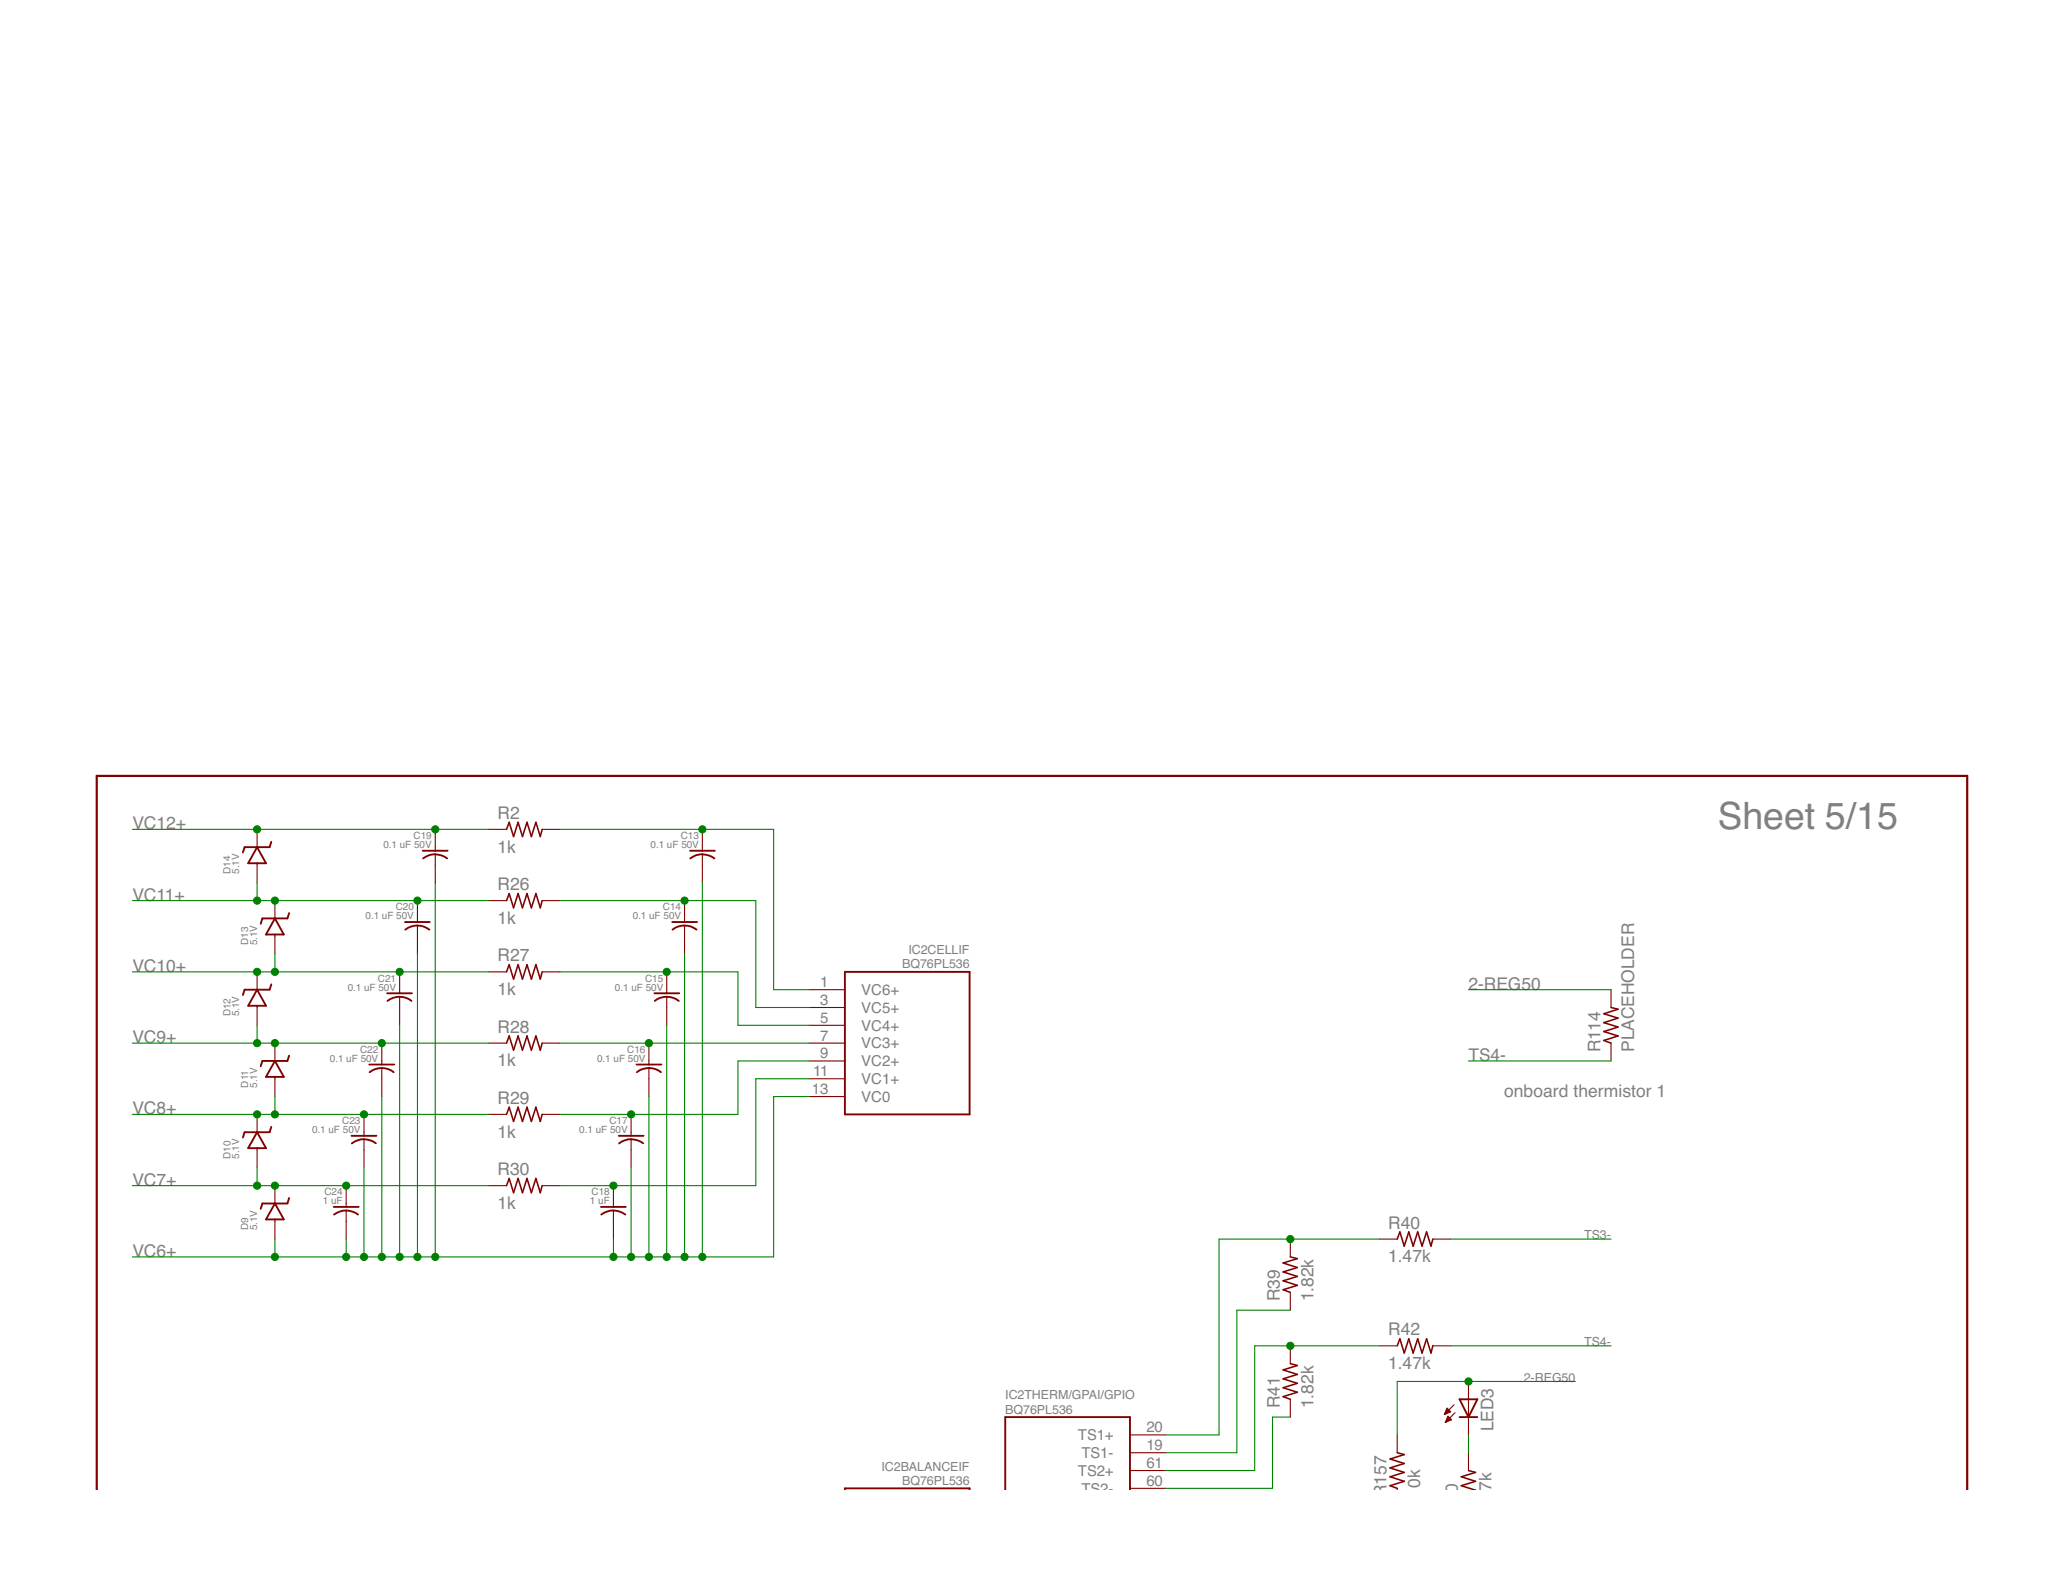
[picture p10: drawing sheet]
<svg xmlns="http://www.w3.org/2000/svg" width="279mm" height="216mm" viewBox="0 0 279 216" stroke-linecap="round" stroke-linejoin="round" font-family="sans-serif">
<g fill="#800000" stroke="#800000" stroke-width=".25">
<path d="M114.4 201.6h16.9z"/>
<path d="M131.3 201.6v.1z"/>
<path d="M114.4 201.6v.1z"/>
<path d="M114.4 131.6h16.9z"/>
<path d="M131.3 131.6v19.3z"/>
<path d="M114.4 150.9h16.9z"/>
<path d="M114.4 131.6v19.3z"/>
<path d="M136.1 191.9h16.9z"/>
<path d="M136.1 191.9v9.8z"/>
<path d="M153 191.9v9.8z"/>
<path d="M95.1 115.2h1.7z"/>
<path d="M93.5 115.2h1.6z"/>
<path d="M92.7 124.9h1.7z"/>
<path d="M91 124.9h1.7z"/>
<path d="M90.3 134.5h1.7z"/>
<path d="M88.6 134.5h1.7z"/>
<path d="M87.9 144.2h1.7z"/>
<path d="M86.2 144.2h1.7z"/>
<path d="M85.5 153.8h1.7z"/>
<path d="M83.8 153.8h1.7z"/>
<path d="M83.1 163.5h1.7z"/>
<path d="M81.4 163.5h1.7z"/>
<path d="M58.9 115.2h1.7z"/>
<path d="M57.3 115.2h1.6z"/>
<path d="M56.5 124.9h1.7z"/>
<path d="M54.8 124.9h1.7z"/>
<path d="M54.1 134.5h1.7z"/>
<path d="M52.4 134.5h1.7z"/>
<path d="M51.7 144.2h1.7z"/>
<path d="M50 144.2h1.7z"/>
<path d="M49.3 153.8h1.7z"/>
<path d="M47.6 153.8h1.7z"/>
<path d="M46.9 163.5h1.7z"/>
<path d="M45.2 163.5h1.7z"/>
<path d="M200.1 189.5l-1.2 2.4z"/>
<path d="M197.7 189.5l1.2 2.4z"/>
<path d="M198.9 191.9h1.2z"/>
<path d="M197.7 191.9h1.2z"/>
<path d="M198.9 189.5h1.2z"/>
<path d="M197.7 189.5h1.2z"/>
<path d="M36 165.2h1.2z"/>
<path d="M37.2 165.2h1.2z"/>
<path d="M37.2 163l1.2 2.2z"/>
<path d="M37.2 163l-1.2 2.2z"/>
<path d="M35.5 163l-.2 .7z"/>
<path d="M35.5 163h1.7z"/>
<path d="M37.2 163h1.7z"/>
<path d="M39.2 162.3l-.3 .7z"/>
<path d="M33.6 155.5h1.2z"/>
<path d="M34.8 155.5h1.2z"/>
<path d="M34.8 153.4l1.2 2.1z"/>
<path d="M34.8 153.4l-1.2 2.1z"/>
<path d="M33.1 153.4l-.2 .7z"/>
<path d="M33.1 153.4h1.7z"/>
<path d="M34.8 153.4h1.7z"/>
<path d="M36.7 152.6l-.2 .8z"/>
<path d="M36 145.9h1.2z"/>
<path d="M37.2 145.9h1.2z"/>
<path d="M37.2 143.7l1.2 2.2z"/>
<path d="M37.2 143.7l-1.2 2.2z"/>
<path d="M35.5 143.7l-.2 .7z"/>
<path d="M35.5 143.7h1.7z"/>
<path d="M37.2 143.7h1.7z"/>
<path d="M39.2 143l-.3 .7z"/>
<path d="M33.6 136.2h1.2z"/>
<path d="M34.8 136.2h1.2z"/>
<path d="M34.8 134l1.2 2.2z"/>
<path d="M34.8 134l-1.2 2.2z"/>
<path d="M33.1 134l-.2 .8z"/>
<path d="M33.1 134h1.7z"/>
<path d="M34.8 134h1.7z"/>
<path d="M36.7 133.3l-.2 .7z"/>
<path d="M36 126.6h1.2z"/>
<path d="M37.2 126.6h1.2z"/>
<path d="M37.2 124.4l1.2 2.2z"/>
<path d="M37.2 124.4l-1.2 2.2z"/>
<path d="M35.5 124.4l-.2 .7z"/>
<path d="M35.5 124.4h1.7z"/>
<path d="M37.2 124.4h1.7z"/>
<path d="M39.2 123.7l-.3 .7z"/>
<path d="M33.6 116.9h1.2z"/>
<path d="M34.8 116.9h1.2z"/>
<path d="M34.8 114.7l1.2 2.2z"/>
<path d="M34.8 114.7l-1.2 2.2z"/>
<path d="M33.1 114.7l-.2 .8z"/>
<path d="M33.1 114.7h1.7z"/>
<path d="M34.8 114.7h1.7z"/>
<path d="M36.7 114l-.2 .7z"/>
</g>
<g fill="#800000" stroke="#800000" stroke-width=".15">
<path d="M109.6 134h4.8z"/>
<path d="M109.6 136.5h4.8z"/>
<path d="M109.6 138.9h4.8z"/>
<path d="M109.6 141.3h4.8z"/>
<path d="M109.6 143.7h4.8z"/>
<path d="M109.6 146.1h4.8z"/>
<path d="M109.6 148.5h4.8z"/>
<path d="M153 194.4h4.9z"/>
<path d="M153 196.8h4.9z"/>
<path d="M153 201.6h4.9z"/>
<path d="M153 199.2h4.9z"/>
<path d="M95.1 115.7v1.5z"/>
<path d="M95.1 112.3v2.4z"/>
<path d="M95.1 117.2v2.4z"/>
<path d="M95.1 114.7v.5z"/>
<path d="M92.7 125.4v1.4z"/>
<path d="M92.7 122v2.4z"/>
<path d="M92.7 126.8v2.4z"/>
<path d="M92.7 124.4v.5z"/>
<path d="M90.3 135v1.5z"/>
<path d="M90.3 131.6v2.4z"/>
<path d="M90.3 136.5v2.4z"/>
<path d="M90.3 134v.5z"/>
<path d="M87.9 144.7v1.4z"/>
<path d="M87.9 141.3v2.4z"/>
<path d="M87.9 146.1v2.4z"/>
<path d="M87.9 143.7v.5z"/>
<path d="M85.5 154.3v1.5z"/>
<path d="M85.5 150.9v2.5z"/>
<path d="M85.5 155.8v2.4z"/>
<path d="M85.5 153.4v.4z"/>
<path d="M83.1 164v1.4z"/>
<path d="M83.1 160.6v2.4z"/>
<path d="M83.1 165.4v2.4z"/>
<path d="M83.1 163v.5z"/>
<path d="M58.9 115.7v1.5z"/>
<path d="M58.9 112.3v2.4z"/>
<path d="M58.9 117.2v2.4z"/>
<path d="M58.9 114.7v.5z"/>
<path d="M56.5 125.4v1.4z"/>
<path d="M56.5 122v2.4z"/>
<path d="M56.5 126.8v2.4z"/>
<path d="M56.5 124.4v.5z"/>
<path d="M54.1 135v1.5z"/>
<path d="M54.1 131.6v2.4z"/>
<path d="M54.1 136.5v2.4z"/>
<path d="M54.1 134v.5z"/>
<path d="M51.7 144.7v1.4z"/>
<path d="M51.7 141.3v2.4z"/>
<path d="M51.7 146.1v2.4z"/>
<path d="M51.7 143.7v.5z"/>
<path d="M49.3 154.3v1.5z"/>
<path d="M49.3 150.9v2.5z"/>
<path d="M49.3 155.8v2.4z"/>
<path d="M49.3 153.4v.4z"/>
<path d="M46.9 164v1.4z"/>
<path d="M46.9 160.6v2.4z"/>
<path d="M46.9 165.4v2.4z"/>
<path d="M46.9 163v.5z"/>
<path d="M174.8 167.8v2.4z"/>
<path d="M174.8 175v2.5z"/>
<path d="M194.1 167.8h2.4z"/>
<path d="M186.8 167.8h2.4z"/>
<path d="M174.8 182.3v2.4z"/>
<path d="M174.8 189.5v2.4z"/>
<path d="M194.1 182.3h2.4z"/>
<path d="M186.8 182.3h2.4z"/>
<path d="M198.9 191.9v2.5z"/>
<path d="M198.9 187.1v2.4z"/>
<path d="M198.9 189.5v2.4z"/>
<path d="M196.9 190.3l-1.3 1.3z"/>
<path d="M197.1 191.3l-1.4 1.4z"/>
<path d="M196 190.7l-.4 .9z"/>
<path d="M196 190.7l.5 .5z"/>
<path d="M195.6 191.6l.9-.4z"/>
<path d="M195.6 191.5h.2z"/>
<path d="M195.7 191.4h.3z"/>
<path d="M195.7 191.3h.6z"/>
<path d="M195.8 191.2h.6z"/>
<path d="M195.8 191.1h.5z"/>
<path d="M195.9 190.9h.3z"/>
<path d="M195.9 190.8h.2z"/>
<path d="M196.1 191.8l-.4 .9z"/>
<path d="M196.1 191.8l.5 .5z"/>
<path d="M195.7 192.7l.9-.4z"/>
<path d="M195.8 192.5h.3z"/>
<path d="M195.9 192.4h.4z"/>
<path d="M195.9 192.3h.7z"/>
<path d="M195.9 192.2h.6z"/>
<path d="M196 192.1h.3z"/>
<path d="M196 192h.2z"/>
<path d="M198.9 196.8v2.4z"/>
<path d="M218.2 134v2.5z"/>
<path d="M218.2 141.3v2.4z"/>
<path d="M189.2 194.4v2.4z"/>
<path d="M189.2 201.6v.1z"/>
<path d="M73.4 112.3h2.4z"/>
<path d="M66.2 112.3h2.4z"/>
<path d="M73.4 122h2.4z"/>
<path d="M66.2 122h2.4z"/>
<path d="M73.4 131.6h2.4z"/>
<path d="M66.2 131.6h2.4z"/>
<path d="M73.4 141.3h2.4z"/>
<path d="M66.2 141.3h2.4z"/>
<path d="M73.4 150.9h2.4z"/>
<path d="M66.2 150.9h2.4z"/>
<path d="M73.4 160.6h2.4z"/>
<path d="M66.2 160.6h2.4z"/>
<path d="M37.2 165.4v2.4z"/>
<path d="M37.2 160.6v2.4z"/>
<path d="M37.2 165.2v.2z"/>
<path d="M34.8 155.8v2.4z"/>
<path d="M34.8 150.9v2.5z"/>
<path d="M34.8 155.5v.3z"/>
<path d="M37.2 146.1v2.4z"/>
<path d="M37.2 141.3v2.4z"/>
<path d="M37.2 145.9v.2z"/>
<path d="M34.8 136.5v2.4z"/>
<path d="M34.8 131.6v2.4z"/>
<path d="M34.8 136.2v.3z"/>
<path d="M37.2 126.8v2.4z"/>
<path d="M37.2 122v2.4z"/>
<path d="M37.2 126.6v.2z"/>
<path d="M34.8 117.2v2.4z"/>
<path d="M34.8 112.3v2.4z"/>
<path d="M34.8 116.9v.3z"/>
</g>
<g fill="none" stroke="#800000" stroke-width=".25">
<path d="M58.9 115.7a2.72 2.72 0 0 0-1.6 .6M58.9 115.7a2.77 2.77 0 0 1 1.7 .6M95.1 115.7a2.6 2.6 0 0 0-1.6 .6M95.1 115.7a2.76 2.76 0 0 1 1.7 .6M54.1 135a2.72 2.72 0 0 0-1.6 .6M54.1 135a2.42 2.42 0 0 1 1.6 .6M56.5 125.3a2.72 2.72 0 0 0-1.6 .6M56.5 125.4a2.42 2.42 0 0 1 1.6 .5M90.3 135a2.6 2.6 0 0 0-1.6 .6M90.3 135a2.43 2.43 0 0 1 1.6 .6M92.7 125.3a2.6 2.6 0 0 0-1.6 .6M92.7 125.4a2.43 2.43 0 0 1 1.6 .5"/>
<path d="M50.1 145.2a2.61 2.61 0 0 1 3.2 0M50.9 154.9a2.65 2.65 0 0 0-3.3 0M86.3 145.2a2.61 2.61 0 0 1 3.2 0M87.1 154.9a2.65 2.65 0 0 0-3.3 0M45.2 164.5a2.69 2.69 0 0 1 3.3 0M81.4 164.5a2.69 2.69 0 0 1 3.3 0"/>
</g>
<g fill="#800000" stroke="#800000" stroke-width=".21">
<path d="M173.8 174.7l1 .3z"/>
<path d="M173.8 174.7l1.9-.6z"/>
<path d="M173.8 173.5l1.9 .6z"/>
<path d="M173.8 173.5l1.9-.6z"/>
<path d="M173.8 172.3l1.9 .6z"/>
<path d="M173.8 172.3l1.9-.6z"/>
<path d="M173.8 171.1l1.9 .6z"/>
<path d="M173.8 171.1l1.9-.6z"/>
<path d="M174.8 170.2l.9 .3z"/>
<path d="M189.6 166.9l-.4 .9z"/>
<path d="M189.6 166.9l.6 1.9z"/>
<path d="M190.8 166.9l-.6 1.9z"/>
<path d="M190.8 166.9l.6 1.9z"/>
<path d="M192 166.9l-.6 1.9z"/>
<path d="M192 166.9l.6 1.9z"/>
<path d="M193.2 166.9l-.6 1.9z"/>
<path d="M193.2 166.9l.6 1.9z"/>
<path d="M194.1 167.8l-.3 1z"/>
<path d="M173.8 189.2l1 .3z"/>
<path d="M173.8 189.2l1.9-.6z"/>
<path d="M173.8 188l1.9 .6z"/>
<path d="M173.8 188l1.9-.6z"/>
<path d="M173.8 186.8l1.9 .6z"/>
<path d="M173.8 186.8l1.9-.6z"/>
<path d="M173.8 185.5l1.9 .7z"/>
<path d="M173.8 185.5l1.9-.5z"/>
<path d="M174.8 184.7l.9 .3z"/>
<path d="M189.6 181.3l-.4 1z"/>
<path d="M189.6 181.3l.6 2z"/>
<path d="M190.8 181.3l-.6 2z"/>
<path d="M190.8 181.3l.6 2z"/>
<path d="M192 181.3l-.6 2z"/>
<path d="M192 181.3l.6 2z"/>
<path d="M193.2 181.3l-.6 2z"/>
<path d="M193.2 181.3l.6 2z"/>
<path d="M194.1 182.3l-.3 1z"/>
<path d="M197.9 201.2l1.9 .5z"/>
<path d="M197.9 201.2l1.9-.6z"/>
<path d="M197.9 200l1.9 .6z"/>
<path d="M197.9 200l1.9-.6z"/>
<path d="M198.9 199.2l.9 .2z"/>
<path d="M217.2 140.9l1 .4z"/>
<path d="M217.2 140.9l1.9-.6z"/>
<path d="M217.2 139.7l1.9 .6z"/>
<path d="M217.2 139.7l1.9-.6z"/>
<path d="M217.2 138.5l1.9 .6z"/>
<path d="M217.2 138.5l1.9-.6z"/>
<path d="M217.2 137.3l1.9 .6z"/>
<path d="M217.2 137.3l1.9-.6z"/>
<path d="M218.2 136.5l.9 .2z"/>
<path d="M188.3 201.2l.9 .4z"/>
<path d="M188.3 201.2l1.9-.6z"/>
<path d="M188.3 200l1.9 .6z"/>
<path d="M188.3 200l1.9-.6z"/>
<path d="M188.3 198.8l1.9 .6z"/>
<path d="M188.3 198.8l1.9-.6z"/>
<path d="M188.3 197.6l1.9 .6z"/>
<path d="M188.3 197.6l1.9-.6z"/>
<path d="M189.2 196.8l1 .2z"/>
<path d="M69 111.4l-.4 .9z"/>
<path d="M69 111.4l.6 1.9z"/>
<path d="M70.2 111.4l-.6 1.9z"/>
<path d="M70.2 111.4l.6 1.9z"/>
<path d="M71.4 111.4l-.6 1.9z"/>
<path d="M71.4 111.4l.6 1.9z"/>
<path d="M72.6 111.4l-.6 1.9z"/>
<path d="M72.6 111.4l.6 1.9z"/>
<path d="M73.4 112.3l-.2 1z"/>
<path d="M69 121l-.4 1z"/>
<path d="M69 121l.6 2z"/>
<path d="M70.2 121l-.6 2z"/>
<path d="M70.2 121l.6 2z"/>
<path d="M71.4 121l-.6 2z"/>
<path d="M71.4 121l.6 2z"/>
<path d="M72.6 121l-.6 2z"/>
<path d="M72.6 121l.6 2z"/>
<path d="M73.4 122l-.2 1z"/>
<path d="M69 130.7l-.4 .9z"/>
<path d="M69 130.7l.6 1.9z"/>
<path d="M70.2 130.7l-.6 1.9z"/>
<path d="M70.2 130.7l.6 1.9z"/>
<path d="M71.4 130.7l-.6 1.9z"/>
<path d="M71.4 130.7l.6 1.9z"/>
<path d="M72.6 130.7l-.6 1.9z"/>
<path d="M72.6 130.7l.6 1.9z"/>
<path d="M73.4 131.6l-.2 1z"/>
<path d="M69 140.3l-.4 1z"/>
<path d="M69 140.3l.6 1.9z"/>
<path d="M70.2 140.3l-.6 1.9z"/>
<path d="M70.2 140.3l.6 1.9z"/>
<path d="M71.4 140.3l-.6 1.9z"/>
<path d="M71.4 140.3l.6 1.9z"/>
<path d="M72.6 140.3l-.6 1.9z"/>
<path d="M72.6 140.3l.6 1.9z"/>
<path d="M73.4 141.3l-.2 .9z"/>
<path d="M69 150l-.4 .9z"/>
<path d="M69 150l.6 1.9z"/>
<path d="M70.2 150l-.6 1.9z"/>
<path d="M70.2 150l.6 1.9z"/>
<path d="M71.4 150l-.6 1.9z"/>
<path d="M71.4 150l.6 1.9z"/>
<path d="M72.6 150l-.6 1.9z"/>
<path d="M72.6 150l.6 1.9z"/>
<path d="M73.4 150.9l-.2 1z"/>
<path d="M69 159.6l-.4 1z"/>
<path d="M69 159.6l.6 1.9z"/>
<path d="M70.2 159.6l-.6 1.9z"/>
<path d="M70.2 159.6l.6 1.9z"/>
<path d="M71.4 159.6l-.6 1.9z"/>
<path d="M71.4 159.6l.6 1.9z"/>
<path d="M72.6 159.6l-.6 1.9z"/>
<path d="M72.6 159.6l.6 1.9z"/>
<path d="M73.4 160.6l-.2 .9z"/>
</g>
<g fill="#800000" stroke="#800000" stroke-width=".3">
<path d="M13.1 105.1v96.6z"/>
<path d="M266.4 105.1v96.6z"/>
<path d="M13.1 105.1h253.3z"/>
</g>
<g fill="#008000" stroke="#008000" stroke-width=".15">
<path d="M102.4 136.5h7.2z"/>
<path d="M102.4 122v14.5z"/>
<path d="M92.7 122h9.7z"/>
<path d="M75.8 122h16.9z"/>
<path d="M99.9 138.9h9.7z"/>
<path d="M99.9 131.6v7.3z"/>
<path d="M90.3 131.6h9.6z"/>
<path d="M75.8 131.6h14.5z"/>
<path d="M99.9 143.7h9.7z"/>
<path d="M99.9 143.7v7.2z"/>
<path d="M85.5 150.9h14.4z"/>
<path d="M75.8 150.9h9.7z"/>
<path d="M58.9 112.3h7.3z"/>
<path d="M34.8 112.3h24.1z"/>
<path d="M17.9 112.3h16.9z"/>
<path d="M37.2 129.2v2.4z"/>
<path d="M34.8 131.6h2.4z"/>
<path d="M17.9 131.6h16.9z"/>
<path d="M54.1 131.6h12.1z"/>
<path d="M37.2 131.6h16.9z"/>
<path d="M34.8 138.9v2.4z"/>
<path d="M17.9 141.3h16.9z"/>
<path d="M51.7 141.3h14.5z"/>
<path d="M37.2 141.3h14.5z"/>
<path d="M34.8 141.3h2.4z"/>
<path d="M34.8 158.2v2.4z"/>
<path d="M17.9 160.6h16.9z"/>
<path d="M46.9 160.6h19.3z"/>
<path d="M37.2 160.6h9.7z"/>
<path d="M34.8 160.6h2.4z"/>
<path d="M37.2 167.8v2.4z"/>
<path d="M17.9 170.2h19.3z"/>
<path d="M56.5 170.2h2.4z"/>
<path d="M54.1 170.2h2.4z"/>
<path d="M51.7 170.2h2.4z"/>
<path d="M49.3 170.2h2.4z"/>
<path d="M46.9 170.2h2.4z"/>
<path d="M37.2 170.2h9.7z"/>
<path d="M46.9 167.8v2.4z"/>
<path d="M49.3 158.2v12z"/>
<path d="M51.7 148.5v21.7z"/>
<path d="M54.1 138.9v31.3z"/>
<path d="M56.5 129.2v41z"/>
<path d="M58.9 119.6v50.6z"/>
<path d="M104.8 148.5h4.8z"/>
<path d="M104.8 148.5v21.7z"/>
<path d="M95.1 170.2h9.7z"/>
<path d="M92.7 170.2h2.4z"/>
<path d="M90.3 170.2h2.4z"/>
<path d="M87.9 170.2h2.4z"/>
<path d="M85.5 170.2h2.4z"/>
<path d="M83.1 170.2h2.4z"/>
<path d="M95.1 119.6v50.6z"/>
<path d="M92.7 129.2v41z"/>
<path d="M90.3 138.9v31.3z"/>
<path d="M87.9 148.5v21.7z"/>
<path d="M85.5 158.2v12z"/>
<path d="M83.1 167.8v2.4z"/>
<path d="M58.9 170.2h24.2z"/>
<path d="M198.9 187.1h14.5z"/>
<path d="M189.2 187.1h9.7z"/>
<path d="M189.2 187.1v7.3z"/>
<path d="M198.9 134h19.3z"/>
<path d="M157.9 196.8h9.6z"/>
<path d="M167.5 177.5v19.3z"/>
<path d="M167.5 177.5h7.3z"/>
<path d="M157.9 194.4h7.2z"/>
<path d="M165.1 167.8v26.6z"/>
<path d="M165.1 167.8h9.7z"/>
<path d="M174.8 167.8h12z"/>
<path d="M157.9 199.2h12z"/>
<path d="M169.9 182.3v16.9z"/>
<path d="M169.9 182.3h4.9z"/>
<path d="M174.8 182.3h12z"/>
<path d="M157.9 201.6h14.4z"/>
<path d="M172.3 191.9v9.7z"/>
<path d="M172.3 191.9h2.5z"/>
<path d="M198.9 194.4v2.4z"/>
<path d="M196.5 167.8h21.7z"/>
<path d="M196.5 182.3h21.7z"/>
<path d="M198.9 143.7h19.3z"/>
<path d="M102.4 146.1h7.2z"/>
<path d="M102.4 146.1v14.5z"/>
<path d="M83.1 160.6h19.3z"/>
<path d="M75.8 160.6h7.3z"/>
<path d="M104.8 134h4.8z"/>
<path d="M104.8 112.3v21.7z"/>
<path d="M95.1 112.3h9.7z"/>
<path d="M75.8 112.3h19.3z"/>
<path d="M34.8 119.6v2.4z"/>
<path d="M17.9 122h16.9z"/>
<path d="M56.5 122h9.7z"/>
<path d="M37.2 122h19.3z"/>
<path d="M34.8 122h2.4z"/>
<path d="M87.9 141.3h21.7z"/>
<path d="M75.8 141.3h12.1z"/>
<path d="M49.3 150.9h16.9z"/>
<path d="M17.9 150.9h16.9z"/>
<path d="M37.2 150.9h12.1z"/>
<path d="M34.8 150.9h2.4z"/>
<path d="M37.2 148.5v2.4z"/>
</g>
<g fill="#008000" stroke="#008000" stroke-width=".14">
<circle cx="92.7" cy="122" r=".49"/>
<circle cx="90.3" cy="131.6" r=".49"/>
<circle cx="85.5" cy="150.9" r=".49"/>
<circle cx="58.9" cy="112.3" r=".49"/>
<circle cx="34.8" cy="112.3" r=".49"/>
<circle cx="34.8" cy="131.6" r=".49"/>
<circle cx="37.2" cy="131.6" r=".49"/>
<circle cx="54.1" cy="131.6" r=".49"/>
<circle cx="37.2" cy="141.3" r=".49"/>
<circle cx="34.8" cy="141.3" r=".49"/>
<circle cx="51.7" cy="141.3" r=".49"/>
<circle cx="34.8" cy="160.6" r=".49"/>
<circle cx="37.2" cy="160.6" r=".49"/>
<circle cx="46.9" cy="160.6" r=".49"/>
<circle cx="37.2" cy="170.2" r=".49"/>
<circle cx="46.9" cy="170.2" r=".49"/>
<circle cx="49.3" cy="170.2" r=".49"/>
<circle cx="51.7" cy="170.2" r=".49"/>
<circle cx="54.1" cy="170.2" r=".49"/>
<circle cx="56.5" cy="170.2" r=".49"/>
<circle cx="58.9" cy="170.2" r=".49"/>
<circle cx="95.1" cy="170.2" r=".49"/>
<circle cx="92.7" cy="170.2" r=".49"/>
<circle cx="90.3" cy="170.2" r=".49"/>
<circle cx="87.9" cy="170.2" r=".49"/>
<circle cx="85.5" cy="170.2" r=".49"/>
<circle cx="83.1" cy="170.2" r=".49"/>
<circle cx="198.9" cy="187.1" r=".49"/>
<circle cx="174.8" cy="167.8" r=".49"/>
<circle cx="174.8" cy="182.3" r=".49"/>
<circle cx="83.1" cy="160.6" r=".49"/>
<circle cx="95.1" cy="112.3" r=".49"/>
<circle cx="34.8" cy="122" r=".49"/>
<circle cx="37.2" cy="122" r=".49"/>
<circle cx="56.5" cy="122" r=".49"/>
<circle cx="87.9" cy="141.3" r=".49"/>
<circle cx="49.3" cy="150.9" r=".49"/>
<circle cx="34.8" cy="150.9" r=".49"/>
<circle cx="37.2" cy="150.9" r=".49"/>
</g>
<text font-size="5.1" fill="#808080" x="232.7" y="112.3">Sheet 5/15</text>
<g font-size="2.4" fill="#808080">
<text x="17.9" y="112.3">VC12+</text>
<text x="67.4" y="110.9">R2</text>
<text x="67.4" y="115.5">1k</text>
<text x="17.9" y="122">VC11+</text>
<text x="67.4" y="125.1">1k</text>
<text x="67.4" y="120.6">R26</text>
<text x="17.9" y="131.6">VC10+</text>
<text x="67.4" y="130.2">R27</text>
<text x="67.4" y="134.8">1k</text>
<text x="198.9" y="134">2-REG50</text>
<text x="17.9" y="141.3">VC9+</text>
<text x="67.4" y="139.9">R28</text>
<text x="198.9" y="143.7">TS4-</text>
<text x="216.8" y="142.5" transform="rotate(-90 216.8 142.5)">R114</text>
<text x="221.3" y="142.5" transform="rotate(-90 221.3 142.5)">PLACEHOLDER</text>
<text x="67.4" y="144.4">1k</text>
<text x="67.4" y="149.5">R29</text>
<text x="203.7" y="148.5">onboard thermistor 1</text>
<text x="17.9" y="150.9">VC8+</text>
<text x="67.4" y="154.1">1k</text>
<text x="17.9" y="160.6">VC7+</text>
<text x="67.4" y="159.2">R30</text>
<text x="67.4" y="163.7">1k</text>
<text x="188" y="166.4">R40</text>
<text x="17.9" y="170.2">VC6+</text>
<text x="188" y="171">1.47k</text>
<text x="173.3" y="176.3" transform="rotate(-90 173.3 176.3)">R39</text>
<text x="177.9" y="176.3" transform="rotate(-90 177.9 176.3)">1.82k</text>
<text x="188" y="185.4">1.47k</text>
<text x="188" y="180.9">R42</text>
<text x="173.3" y="190.7" transform="rotate(-90 173.3 190.7)">R41</text>
<text x="177.9" y="190.7" transform="rotate(-90 177.9 190.7)">1.82k</text>
<text x="202.3" y="193.9" transform="rotate(-90 202.3 193.9)">LED3</text>
<text x="187.8" y="202.8" transform="rotate(-90 187.8 202.8)">R157</text>
<text x="192.4" y="202.8" transform="rotate(-90 192.4 202.8)">10k</text>
<text x="197.5" y="205.2" transform="rotate(-90 197.5 205.2)">R80</text>
<text x="202" y="205.2" transform="rotate(-90 202 205.2)">1.47k</text>
</g>
<g font-size="2" fill="#808080">
<text x="111.1" y="133.7">1</text>
<text x="111.1" y="136.1">3</text>
<text x="116.7" y="134.8">VC6+</text>
<text x="116.7" y="137.2">VC5+</text>
<text x="111.1" y="138.5">5</text>
<text x="111.1" y="140.9">7</text>
<text x="111.1" y="143.4">9</text>
<text x="116.7" y="139.6">VC4+</text>
<text x="116.7" y="142">VC3+</text>
<text x="110" y="148.2">13</text>
<text x="110.1" y="145.8">11</text>
<text x="116.7" y="144.4">VC2+</text>
<text x="116.7" y="146.8">VC1+</text>
<text x="116.7" y="149.2">VC0</text>
<text x="146" y="195.1">TS1+</text>
<text x="146.5" y="197.5">TS1-</text>
<text x="155.3" y="194">20</text>
<text x="155.3" y="196.4">19</text>
<text x="146" y="199.9">TS2+</text>
<text x="146.5" y="202.3">TS2-</text>
<text x="155.3" y="201.3">60</text>
<text x="155.3" y="198.8">61</text>
</g>
<g font-size="1.7" fill="#808080">
<text x="122.2" y="131.2">BQ76PL536</text>
<text x="123" y="129.2">IC2CELLIF</text>
<text x="214.6" y="167.8">TS3-</text>
<text x="214.6" y="182.3">TS4-</text>
<text x="136.1" y="191.5">BQ76PL536</text>
<text x="136.1" y="189.5">IC2THERM/GPAI/GPIO</text>
<text x="206.4" y="187.1">2-REG50</text>
<text x="119.4" y="199.2">IC2BALANCEIF</text>
<text x="122.2" y="201.1">BQ76PL536</text>
</g>
<g font-size="1.4" fill="#808080">
<text x="56" y="113.7">C19</text>
<text x="92.2" y="113.7">C13</text>
<text x="31.2" y="118.4" transform="rotate(-90 31.2 118.4)">D14</text>
<text x="32.4" y="118.4" transform="rotate(-90 32.4 118.4)">5.1V</text>
<text x="51.9" y="114.9">0.1 uF 50V</text>
<text x="88.1" y="114.9">0.1 uF 50V</text>
<text x="49.5" y="124.5">0.1 uF 50V</text>
<text x="53.6" y="123.3">C20</text>
<text x="85.7" y="124.5">0.1 uF 50V</text>
<text x="89.8" y="123.3">C14</text>
<text x="33.6" y="128" transform="rotate(-90 33.6 128)">D13</text>
<text x="34.8" y="128" transform="rotate(-90 34.8 128)">5.1V</text>
<text x="31.2" y="137.7" transform="rotate(-90 31.2 137.7)">D12</text>
<text x="32.4" y="137.7" transform="rotate(-90 32.4 137.7)">5.1V</text>
<text x="47.1" y="134.2">0.1 uF 50V</text>
<text x="51.2" y="133">C21</text>
<text x="83.3" y="134.2">0.1 uF 50V</text>
<text x="87.4" y="133">C15</text>
<text x="44.7" y="143.8">0.1 uF 50V</text>
<text x="48.8" y="142.6">C22</text>
<text x="80.9" y="143.8">0.1 uF 50V</text>
<text x="85" y="142.6">C16</text>
<text x="33.6" y="147.3" transform="rotate(-90 33.6 147.3)">D11</text>
<text x="34.8" y="147.3" transform="rotate(-90 34.8 147.3)">5.1V</text>
<text x="42.3" y="153.5">0.1 uF 50V</text>
<text x="46.4" y="152.3">C23</text>
<text x="78.5" y="153.5">0.1 uF 50V</text>
<text x="82.5" y="152.3">C17</text>
<text x="31.2" y="157" transform="rotate(-90 31.2 157)">D10</text>
<text x="32.4" y="157" transform="rotate(-90 32.4 157)">5.1V</text>
<text x="43.9" y="161.9">C24</text>
<text x="80.1" y="161.9">C18</text>
<text x="33.6" y="166.6" transform="rotate(-90 33.6 166.6)">D9</text>
<text x="34.8" y="166.6" transform="rotate(-90 34.8 166.6)">5.1V</text>
<text x="43.7" y="163.1">1 uF</text>
<text x="79.9" y="163.1">1 uF</text>
</g>
</svg>
